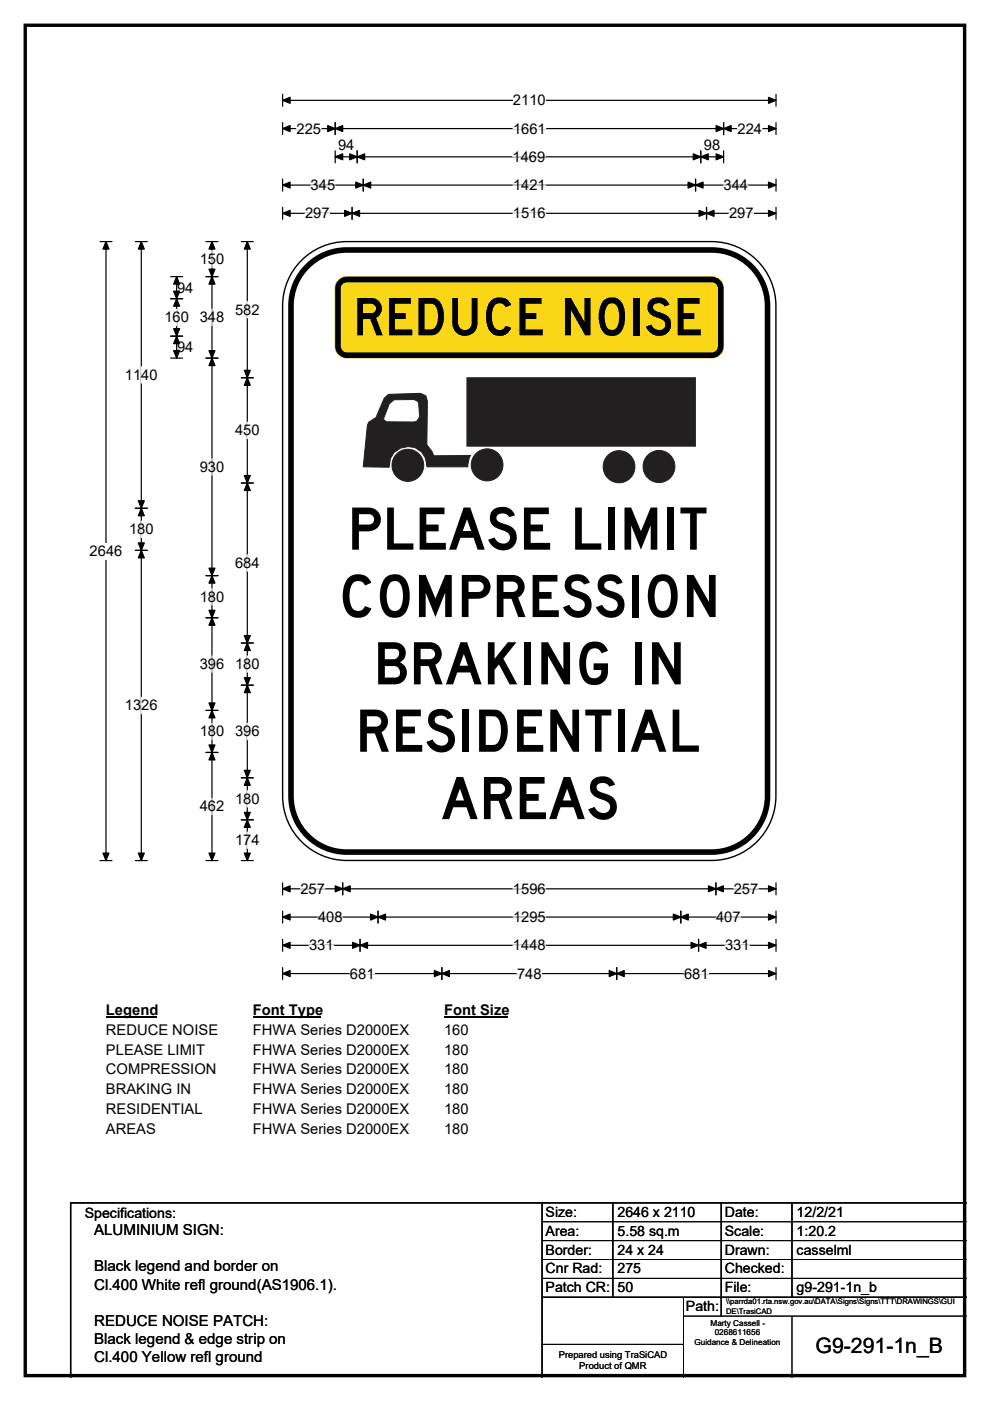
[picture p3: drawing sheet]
<svg xmlns="http://www.w3.org/2000/svg" width="210mm" height="297mm" viewBox="0 0 210 297" stroke-linecap="round" stroke-linejoin="round" font-family="sans-serif">
<path d="M5.4 5.4h199.2v286.3h-199.2z" fill="none" stroke="#000" stroke-width=".72"/>
<path d="M59.9 21.3h104.7M59.9 20v2.5M164.6 20v2.5" fill="none" stroke="#000" stroke-width=".25"/>
<path d="M59.9 21.3l1.6-.7v1.3zM163 20.6l1.6 .7-1.6 .6z" fill="#000" stroke="#000" stroke-width=".25"/>
<path d="M108.8 19.5h6.9v3.5h-6.9z" fill="#fff"/>
<g fill="none" stroke="#000" stroke-width=".25">
<path d="M59.9 27.3h104.7M59.9 26v2.5M59.9 38v2.5M59.9 39.2h104.7M71.1 26v2.5M71.1 32v2.5M71.1 33.3h82.4M75.8 32v2.5M77 38v2.5M147.5 38v2.5M148.6 32v2.5M153.5 26v2.5"/>
<path d="M153.5 32v2.5M164.6 26v2.5M164.6 38v2.5M21.2 51.2h2.5M22.5 51.2v131.3M59.9 44v2.5M59.9 45.2h104.7M74.7 44v2.5M149.9 44v2.5M164.6 44v2.5M21.2 182.5h2.5M59.9 187.2v2.5"/>
<path d="M59.9 193.2v2.5M59.9 199.2v2.5M59.9 188.4h104.7M59.9 194.4h104.7M72.7 187.2v2.5M76.4 199.2v2.5M80.2 193.2v2.5M144.4 193.2v2.5M148.2 199.2v2.5M151.8 187.2v2.5M164.6 187.2v2.5M164.6 193.2v2.5"/>
<path d="M164.6 199.2v2.5M59.9 205.1v2.6M59.9 200.4h104.7M59.9 206.4h104.7M93.7 205.1v2.6M130.8 205.1v2.6M164.6 205.1v2.6"/>
</g>
<g fill="#000" stroke="#000" stroke-width=".25">
<path d="M59.9 27.3l1.6-.7v1.3zM59.9 39.2l1.6-.6v1.3zM71.1 27.3l1.6-.7v1.3zM69.5 26.6l1.6 .7-1.6 .6zM71.1 33.3l1.6-.7v1.3zM75.8 33.3l1.5-.7v1.3zM74.2 32.6l1.6 .7-1.6 .6zM77 39.2l1.6-.6v1.3zM75.5 38.6l1.5 .6-1.5 .7zM145.9 38.6l1.6 .6-1.6 .7zM147.5 39.2l1.6-.6v1.3zM147 32.6l1.6 .7-1.6 .6z"/>
<path d="M148.6 33.3l1.6-.7v1.3zM151.9 26.6l1.6 .7-1.6 .6zM153.5 27.3l1.6-.7v1.3zM151.9 32.6l1.6 .7-1.6 .6zM163 26.6l1.6 .7-1.6 .6zM163 38.6l1.6 .6-1.6 .7zM22.5 51.2l.6 1.6h-1.3zM59.9 45.2l1.6-.6v1.3zM74.7 45.2l1.6-.6v1.3zM73.1 44.6l1.6 .6-1.6 .7zM148.3 44.6l1.6 .6-1.6 .7zM149.9 45.2l1.5-.6v1.3z"/>
<path d="M163 44.6l1.6 .6-1.6 .7zM21.8 180.9h1.3l-.6 1.6zM59.9 188.4l1.6-.6v1.3zM59.9 194.4l1.6-.6v1.3zM72.7 188.4l1.6-.6v1.3zM71.1 187.8l1.6 .6-1.6 .7zM80.2 194.4l1.6-.6v1.3zM78.6 193.8l1.6 .6-1.6 .7zM142.8 193.8l1.6 .6-1.6 .7zM144.4 194.4l1.6-.6v1.3zM150.3 187.8l1.5 .6-1.5 .7zM151.8 188.4l1.6-.6v1.3z"/>
<path d="M163 187.8l1.6 .6-1.6 .7zM163 193.8l1.6 .6-1.6 .7zM59.9 200.4l1.6-.6v1.3zM59.9 206.4l1.6-.6v1.3zM76.4 200.4l1.6-.6v1.3zM74.8 199.8l1.6 .6-1.6 .7zM93.7 206.4l1.6-.6v1.3zM92.1 205.8l1.6 .6-1.6 .7zM129.2 205.8l1.6 .6-1.6 .7zM130.8 206.4l1.6-.6v1.3zM146.6 199.8l1.6 .6-1.6 .7zM148.2 200.4l1.6-.6v1.3z"/>
<path d="M163 199.8l1.6 .6-1.6 .7zM163 205.8l1.6 .6-1.6 .7z"/>
</g>
<g fill="none" stroke="#fff" stroke-width=".25">
<path d="M62.9 27.3h5.2M65.9 39.2h5.2M108.7 33.3h7M108.8 27.3h7M108.8 39.2h7M153.5 39.2h5.2M156.4 27.3h5.2M64.7 45.2h5.2M108.8 45.2h6.9M154.6 45.2h5.2M63.7 188.4h5.2M67.5 194.4h5.2"/>
<path d="M108.8 188.4h6.9M108.8 194.4h7M151.9 194.4h5.2M155.6 188.4h5.2M65.6 200.4h5.2M74.2 206.4h5.2M108.8 200.4h6.9M109.7 206.4h5.2M145.1 206.4h5.2M153.8 200.4h5.2"/>
</g>
<path d="M19 115.1h7v3.5h-7z" fill="#fff"/>
<g fill="none" stroke="#000" stroke-width=".25">
<path d="M28.7 51.2h2.5M30 51.2v131.3M36.2 58.7h2.5M37.5 58.7v17.2M43.7 51.2h2.5M43.7 58.7h2.5M45 51.2v131.3M51.2 51.2h2.5M52.5 51.2v131.3M36.2 63.3h2.5M36.2 71.3h2.5M36.2 75.9h2.5"/>
<path d="M43.7 75.9h2.5M51.2 80.1h2.5M28.7 107.8h2.5M28.7 116.7h2.5M51.2 102.4h2.5M43.7 122h2.5M43.7 131h2.5M51.2 136.3h2.5M43.7 150.6h2.5M43.7 159.5h2.5M51.2 145.3h2.5M51.2 164.9h2.5"/>
<path d="M51.2 173.8h2.5M28.7 182.5h2.5M43.7 182.5h2.5M51.2 182.5h2.5"/>
</g>
<g fill="#000" stroke="#000" stroke-width=".25">
<path d="M30 51.2l.6 1.6h-1.3zM37.5 58.7l.6 1.5h-1.3zM45 58.7l.6 1.5h-1.3zM45 51.2l.6 1.6h-1.3zM44.3 57.1h1.3l-.6 1.6zM52.5 51.2l.6 1.6h-1.3zM37.5 63.3l.6 1.6h-1.3zM36.8 69.7h1.3l-.6 1.6zM36.8 61.7h1.3l-.6 1.6zM37.5 71.3l.6 1.6h-1.3zM36.8 74.3h1.3l-.6 1.6zM44.3 74.3h1.3l-.6 1.6z"/>
<path d="M45 75.9l.6 1.6h-1.3zM52.5 80.1l.6 1.6h-1.3zM51.8 78.5h1.3l-.6 1.6zM30 107.8l.6 1.5h-1.3zM29.3 115.1h1.3l-.6 1.6zM29.3 106.2h1.3l-.6 1.6zM30 116.7l.6 1.6h-1.3zM51.8 100.8h1.3l-.6 1.6zM52.5 102.4l.6 1.6h-1.3zM44.3 120.5h1.3l-.6 1.5zM45 122l.6 1.6h-1.3zM44.3 129.4h1.3l-.6 1.6z"/>
<path d="M45 131l.6 1.6h-1.3zM51.8 134.7h1.3l-.6 1.6zM52.5 136.3l.6 1.6h-1.3zM44.3 149h1.3l-.6 1.6zM45 150.6l.6 1.6h-1.3zM44.3 157.9h1.3l-.6 1.6zM45 159.5l.6 1.6h-1.3zM51.8 143.7h1.3l-.6 1.6zM52.5 145.3l.6 1.6h-1.3zM51.8 163.3h1.3l-.6 1.6zM52.5 164.9l.6 1.6h-1.3zM51.8 172.2h1.3l-.6 1.6z"/>
<path d="M52.5 173.8l.6 1.6h-1.3zM29.3 180.9h1.3l-.6 1.6zM44.3 180.9h1.3l-.6 1.6zM51.8 180.9h1.3l-.6 1.6z"/>
</g>
<g fill="none" stroke="#fff" stroke-width=".25">
<path d="M45 53.2v3.5M30 77.7v3.5M37.5 65.6v3.4M45 65.5v3.5M52.5 63.9v3.5M45 97.2v3.5M52.5 89.5v3.5M30 110.5v3.5M52.5 117.6v3.5M45 124.8v3.5M45 139.1v3.4M52.5 139.1v3.4"/>
<path d="M30 147.8v3.5M45 153.3v3.5M52.5 153.3v3.5M45 169.2v3.5M52.5 167.6v3.5M52.5 176.4v3.5"/>
</g>
<path d="M22.5 212.4h10.7v3.5h-10.7z" fill="#fff"/>
<path d="M22.5 215.7h10.7" fill="none" stroke="#000" stroke-width=".32"/>
<path d="M53.6 212.4h14.5v3.5h-14.5z" fill="#fff"/>
<path d="M53.6 215.7h14.5" fill="none" stroke="#000" stroke-width=".32"/>
<path d="M94.2 212.4h13.5v3.5h-13.5z" fill="#fff"/>
<path d="M94.2 215.7h13.5" fill="none" stroke="#000" stroke-width=".32"/>
<g fill="#fff">
<path d="M22.5 216.6h23.6v3.5h-23.6z"/>
<path d="M53.6 216.6h33.1v3.5h-33.1z"/>
<path d="M94.2 216.6h5.2v3.5h-5.2z"/>
<path d="M22.5 220.8h20.9v3.5h-20.9z"/>
<path d="M53.6 220.8h33.1v3.5h-33.1z"/>
<path d="M94.2 220.8h5.2v3.5h-5.2z"/>
<path d="M22.5 225h23.3v3.5h-23.3z"/>
<path d="M53.6 225h33.1v3.5h-33.1z"/>
<path d="M94.2 225h5.2v3.5h-5.2z"/>
<path d="M22.5 229.2h17.9v3.5h-17.9z"/>
<path d="M53.6 229.2h33.1v3.5h-33.1z"/>
<path d="M94.2 229.2h5.2v3.5h-5.2z"/>
<path d="M22.5 233.4h20.4v3.5h-20.4z"/>
<path d="M53.6 233.4h33.1v3.5h-33.1z"/>
<path d="M94.2 233.4h5.2v3.5h-5.2z"/>
<path d="M22.4 237.6h10.6v3.4h-10.6z"/>
<path d="M53.6 237.6h33.1v3.4h-33.1z"/>
<path d="M94.2 237.6h5.2v3.4h-5.2z"/>
</g>
<path d="M64.4 54.7a13.6 13.6 0 0 1 9.2-3.5h77.3a13.6 13.6 0 0 1 13.7 13.7v103.9a13.7 13.7 0 0 1-13.7 13.6h-77.3a13.6 13.6 0 0 1-13.7-13.6v-103.9a13.6 13.6 0 0 1 4.5-10.2z" fill-rule="evenodd" fill="#fff" stroke="#fff" stroke-width=".21"/>
<path d="M65.2 56.5a11.8 11.8 0 0 1 8.4-3.5h77.3a11.8 11.8 0 0 1 11.9 11.8v104a11.9 11.9 0 0 1-11.9 11.9h-77.3a11.8 11.8 0 0 1-11.9-11.9v-104a11.8 11.8 0 0 1 3.5-8.3zM72.2 59.8l.9-.5h.5h77.4a1.87 1.87 0 0 1 1.9 1.8v12.3a1.89 1.89 0 0 1-1.9 1.9h-77.4a1.87 1.87 0 0 1-1.9-1.9v-12.3l.1-.5z" fill="none" stroke="#000" stroke-width="1.2"/>
<path d="M64.4 54.7a13.6 13.6 0 0 1 9.2-3.5h77.3a13.6 13.6 0 0 1 13.7 13.7v103.9a13.7 13.7 0 0 1-13.7 13.6h-77.3a13.6 13.6 0 0 1-13.7-13.6v-103.9a13.6 13.6 0 0 1 4.5-10.2zM115 255v37M130 255v20M153 255v24M168 255v20M205 255h-190v37M115 275h90" fill="none" stroke="#000" stroke-width=".3"/>
<g fill="#221f20" stroke="#221f20" stroke-width=".21">
<path d="M81.5 84.4l.9-.8 6.8-.2 1.1 .5 .4 1.2-.2 9.2 1.2 1.5 .3 .8h7.8l-.3 .5-.2 1.9h-8.7a4 4 0 0 0-4.1-4.3 4 4 0 0 0-4 4.4l-5.5-.1 .9-8.8 .3-.7 1.6-1zM82.6 85.6l1-.8 4.2-.1 .8 .3 .2 .4 .2 3-.6 .9-.6 .2-5.8-.1-.6-.3v-.4z" fill-rule="evenodd"/>
<path d="M99 80.1h48.5v14.5h-48.5z" fill-rule="evenodd"/>
<circle cx="86.5" cy="98.7" r="3.4"/>
<circle cx="103.3" cy="98.6" r="3.4"/>
<circle cx="131.3" cy="99" r="3.4"/>
<circle cx="139.8" cy="98.9" r="3.4"/>
</g>
<path d="M71.6 59.6a2.48 2.48 0 0 1 2-.9h77.4a2.48 2.48 0 0 1 2.5 2.4v12.3a2.49 2.49 0 0 1-2.5 2.5h-77.4a2.48 2.48 0 0 1-2.5-2.5v-12.3l.1-.6z" fill-rule="evenodd" fill="#fad716" stroke="#fad716" stroke-width=".21"/>
<path d="M115 259h90M115 263h90M115 267h90M115 271h90M145 279h60M145 275v17M168 279v13M115 285h30" fill="none" stroke="#000" stroke-width=".21"/>
<g font-size="12.4">
<text x="73.6" y="116.5">PLEASE LIMIT</text>
<text x="71.8" y="130.8">COMPRESSION</text>
<text x="79.1" y="145.1">BRAKING IN</text>
<text x="75.3" y="159.4">RESIDENTIAL</text>
<text x="93.5" y="173.7">AREAS</text>
</g>
<text font-size="11" x="74.8" y="71.1">REDUCE NOISE</text>
<text font-size="4.5" x="173" y="286.9">G9-291-1n_B</text>
<g font-size="3.2">
<text x="20" y="261.9">ALUMINIUM SIGN:</text>
<text x="20" y="269.6">Black legend and border on</text>
<text x="20" y="273.4">Cl.400 White refl ground(AS1906.1).</text>
<text x="20" y="281.1">REDUCE NOISE PATCH:</text>
<text x="20" y="284.9">Black legend &amp; edge strip on</text>
<text x="20" y="288.7">Cl.400 Yellow refl ground</text>
</g>
<g font-size="3.1">
<text x="108.8" y="22.3">2110</text>
<text x="62.9" y="28.3">225</text>
<text x="108.8" y="28.3">1661</text>
<text x="156.4" y="28.3">224</text>
<text x="71.7" y="31.9">94</text>
<text x="108.7" y="34.3">1469</text>
<text x="149.3" y="31.9">98</text>
<text x="65.9" y="40.3">345</text>
<text x="108.8" y="40.3">1421</text>
<text x="153.5" y="40.3">344</text>
<text x="64.7" y="46.3">297</text>
<text x="108.8" y="46.3">1516</text>
<text x="154.6" y="46.3">297</text>
<text x="42.4" y="56">150</text>
<text x="37.6" y="62">94</text>
<text x="34.9" y="68.3">160</text>
<text x="42.4" y="68.3">348</text>
<text x="49.8" y="66.7">582</text>
<text x="37.6" y="74.6">94</text>
<text x="26.5" y="80.5">1140</text>
<text x="49.8" y="92.3">450</text>
<text x="42.4" y="100">930</text>
<text x="27.4" y="113.3">180</text>
<text x="19" y="117.9">2646</text>
<text x="49.8" y="120.4">684</text>
<text x="42.4" y="127.6">180</text>
<text x="42.4" y="141.9">396</text>
<text x="49.8" y="141.9">180</text>
<text x="26.5" y="150.6">1326</text>
<text x="42.4" y="156.1">180</text>
<text x="49.8" y="156.1">396</text>
<text x="42.4" y="172">462</text>
<text x="49.8" y="170.4">180</text>
<text x="49.8" y="179.2">174</text>
<text x="63.7" y="189.5">257</text>
<text x="108.8" y="189.5">1596</text>
<text x="155.6" y="189.5">257</text>
<text x="67.5" y="195.5">408</text>
<text x="108.8" y="195.5">1295</text>
<text x="151.9" y="195.5">407</text>
<text x="65.6" y="201.5">331</text>
<text x="108.8" y="201.5">1448</text>
<text x="153.8" y="201.5">331</text>
<text x="74.2" y="207.5">681</text>
<text x="109.7" y="207.5">748</text>
<text x="145.1" y="207.5">681</text>
<text x="22.5" y="215.2">Legend</text>
<text x="53.6" y="215.2">Font Type</text>
<text x="94.2" y="215.2">Font Size</text>
<text x="22.5" y="219.4">REDUCE NOISE</text>
<text x="53.6" y="219.4">FHWA Series D2000EX</text>
<text x="94.2" y="219.4">160</text>
<text x="22.5" y="223.6">PLEASE LIMIT</text>
<text x="22.5" y="227.8">COMPRESSION</text>
<text x="53.6" y="223.6">FHWA Series D2000EX</text>
<text x="53.6" y="227.8">FHWA Series D2000EX</text>
<text x="94.2" y="223.6">180</text>
<text x="94.2" y="227.8">180</text>
<text x="22.5" y="232">BRAKING IN</text>
<text x="53.6" y="232">FHWA Series D2000EX</text>
<text x="94.2" y="232">180</text>
<text x="22.5" y="236.2">RESIDENTIAL</text>
<text x="53.6" y="236.2">FHWA Series D2000EX</text>
<text x="94.2" y="236.2">180</text>
<text x="22.5" y="240.3">AREAS</text>
<text x="53.6" y="240.3">FHWA Series D2000EX</text>
<text x="94.2" y="240.3">180</text>
</g>
<g font-size="3">
<text x="115.7" y="258">Size:</text>
<text x="131" y="258">2646 x 2110</text>
<text x="153.7" y="258">Date:</text>
<text x="169" y="258">12/2/21</text>
<text x="18" y="258.2">Specifications:</text>
<text x="115.7" y="262">Area:</text>
<text x="131" y="262">5.58 sq.m</text>
<text x="153.7" y="262">Scale:</text>
<text x="169" y="262">1:20.2</text>
<text x="115.7" y="266">Border:</text>
<text x="115.7" y="270">Cnr Rad:</text>
<text x="131" y="266">24 x 24</text>
<text x="131" y="270">275</text>
<text x="153.7" y="266">Drawn:</text>
<text x="153.7" y="270">Checked:</text>
<text x="169" y="266">casselml</text>
<text x="115.7" y="274">Patch CR:</text>
<text x="131" y="274">50</text>
<text x="153.7" y="274">File:</text>
<text x="169" y="274">g9-291-1n_b</text>
<text x="145.5" y="278">Path:</text>
</g>
<g font-size="2">
<text x="118.5" y="287.8">Prepared using TraSiCAD</text>
<text x="122.9" y="290.2">Product of QMR</text>
</g>
<g font-size="1.7">
<text x="150.7" y="281.1">Marty Cassell -</text>
<text x="147.3" y="285.2">Guidance &amp; Delineation</text>
<text x="151.6" y="283.1">0268611656</text>
</g>
<g font-size="1.6">
<text x="154" y="276.6">\\parrda01.rta.nsw.gov.au\DATA\Signs\Signs\TTT\DRAWINGS\GUI</text>
<text x="154" y="278.5">DE\TrasiCAD</text>
</g>
</svg>
